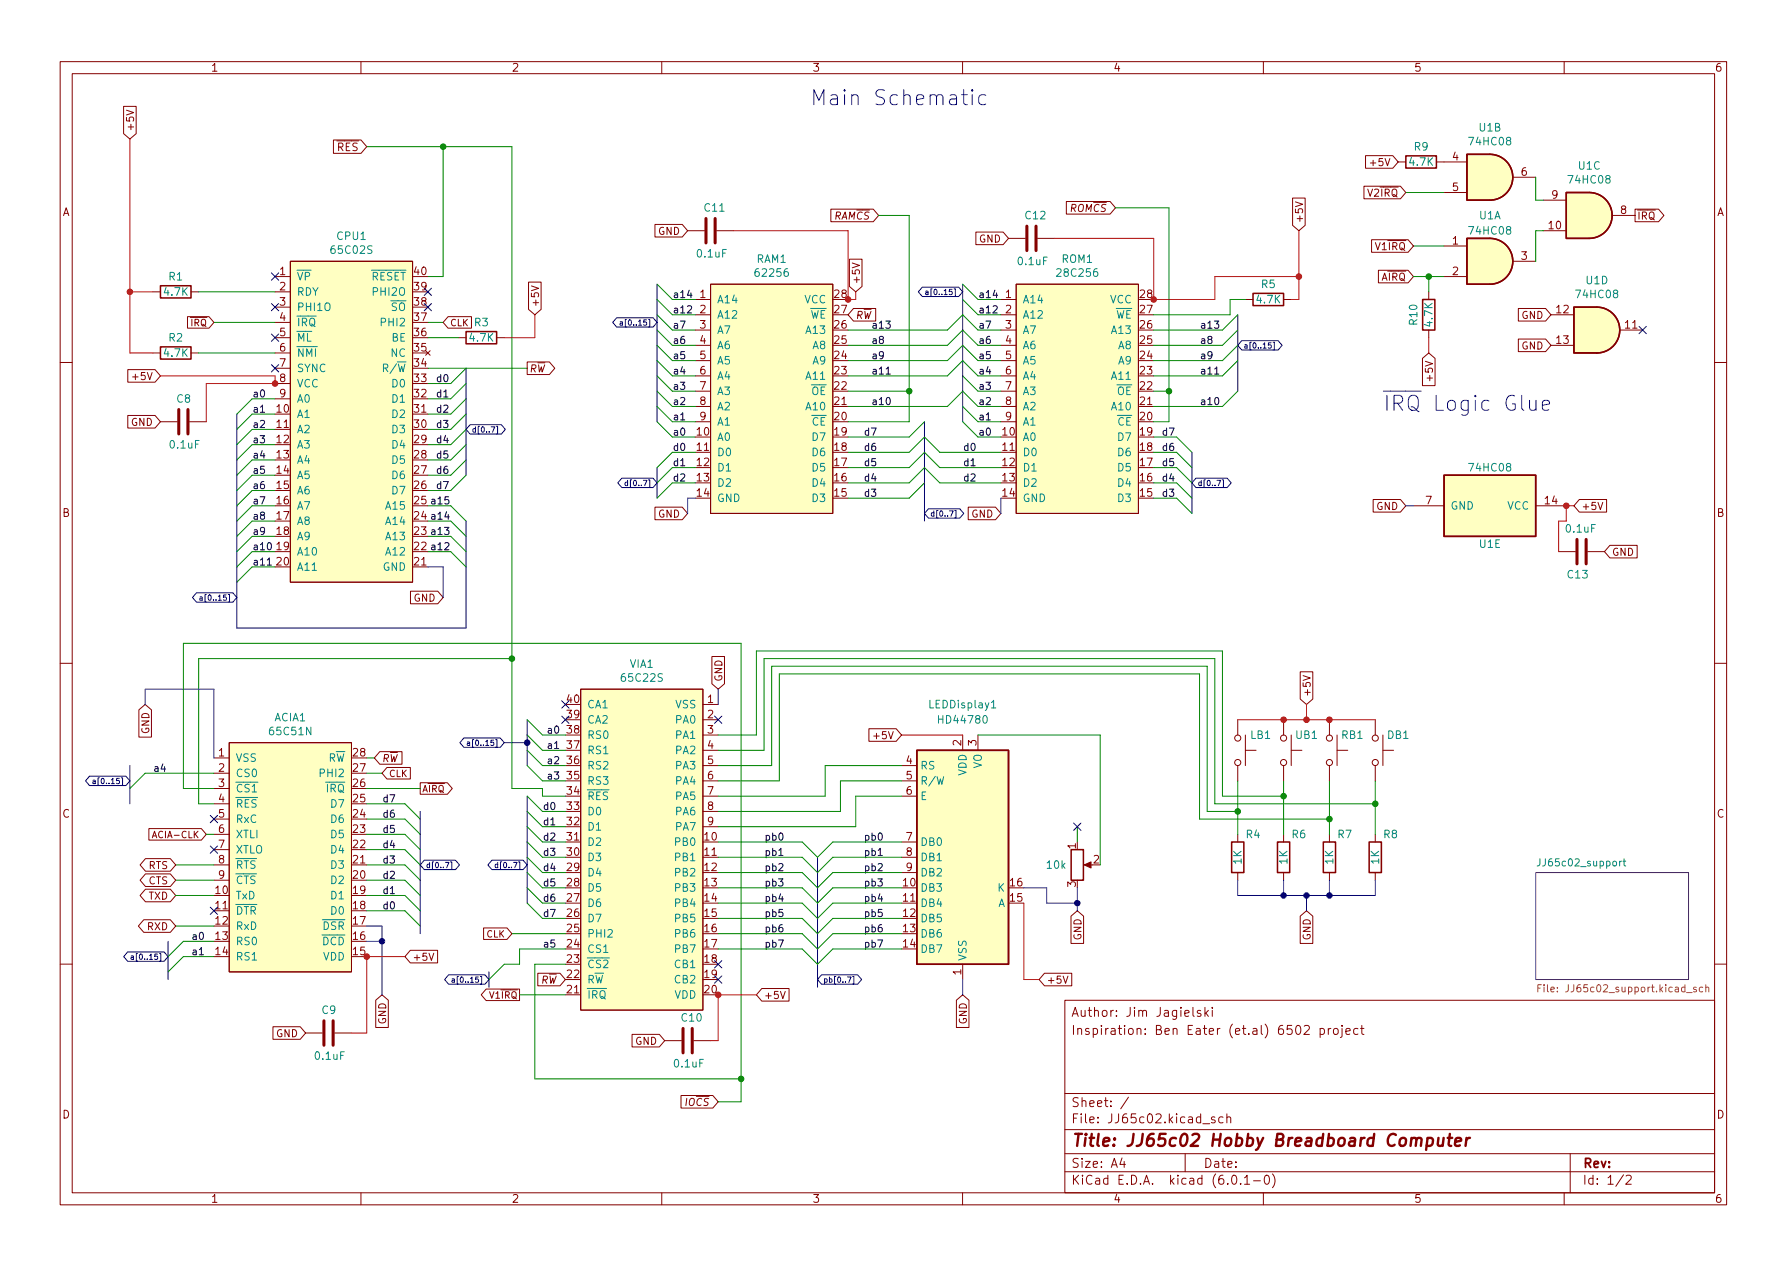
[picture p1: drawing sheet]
<svg xmlns="http://www.w3.org/2000/svg" width="297mm" height="210mm" viewBox="0 0 297 210" stroke-linecap="round" stroke-linejoin="round" font-family="sans-serif">
<g fill="none" stroke="#840000" stroke-width=".17">
<path d="M10 10.2h277v190.1h-277zM12 12.2h273v186.1h-273zM20.5 17.7h2.1v4.5l-1 .9-1.1-.9zM21 18.3l1.2 .4-1.2 .4M60 10.2v2M110 10.2v2M160 10.2v2M210 10.2v2M260 10.2v2M55.4 23.3h4.6l1 1.1-1 1.1h-4.6zM108.9 37.3h4.5l.9 1-.9 1.1h-4.5zM114.3 38.3h2.8"/>
<path d="M119.1 38.3h2.8M138.1 34.8h7.1l.8 1-.8 1.1h-7.1zM162.2 38.6h4.5l.9 1-.9 1.1h-4.5zM167.6 39.6h2.8M172.5 39.6h2.8M177.2 33.5h7.3l.9 1-.9 1.1h-7.3zM214.9 32.9h2v4.6l-1 .8-1-.8zM215.3 33.6l1.2 .4-1.2 .3M226.7 31h6.1l.9 1-.9 1h-6.1zM227 25.9h4.5l.9 1-.9 1.1h-4.5zM228 39.8h6.1l.8 1.1-.8 1h-6.1zM232.4 26.9h1.3"/>
<path d="M238.8 26.9h5M240 32h3.8M251.5 29.5h3.8M256.5 38.3h3.8M256.5 33.3h3.8M268 35.8h3.8M271.8 34.8h3.9l.9 1-.9 1.1h-3.9zM25.4 48.5h1.3M25.4 58.7h1.3M31.2 52.6h3.5l.9 1-.9 .9h-3.5zM31.7 48.5h1.3M31.7 58.7h1.3"/>
<path d="M45.7 46h2.6M45.7 56.1h2.6M45.7 48.5h2.6M45.7 51h2.6M45.7 53.6h2.6M45.7 58.7h2.6M48.3 43.4h20.3v53.4h-20.3zM70.7 58.3l.8 .7M71.5 58.3l-.8 .7M74.5 52.6h3.9v1.9h-3.9l-.8-.9zM76.2 56.1h1.3M82.5 56.1h1.3"/>
<path d="M87.9 46.9h2v4.5l-1 .9-1-.9zM88.3 47.5l1.2 .4-1.2 .4M115.6 49.8h2.5M115.6 52.3h2.5M115.6 54.9h2.5M115.6 57.4h2.5M115.6 59.9h2.5M118.1 47.2h20.3v38.1h-20.3zM141.2 43.1h2.1v4.5l-1.1 .9-1-.9zM141.7 43.7l1.2 .4-1.2 .4M141.9 51.3h3.7v2.1h-3.7l-.9-1.1zM166.4 49.8h2.5"/>
<path d="M166.4 52.3h2.5M166.4 54.9h2.5M166.4 57.4h2.5M166.4 59.9h2.5M168.9 47.2h20.3v38.1h-20.3zM207 49.8h1.3M213.4 49.8h1.2M229.1 44.9h5l.8 1.1-.8 1h-5zM236.4 59.6l1.1-.9 1 .9v4.5h-2.1zM237.5 48.5v1.3M237.5 54.9v1.2M240 40.9h3.8"/>
<path d="M240 46h3.8M251.5 43.4h3.8M252.4 56.4h4.5l.9 1-.9 1h-4.5zM252.4 51.3h4.5l.9 1-.9 1.1h-4.5zM257.8 52.3h3.8M257.8 57.4h3.8M269.2 54.9h3.8M10 60.2h2M21.2 61.4h4.6l.9 1.1-.9 1h-4.6zM21.2 69.1h4.6l.9 1-.9 1h-4.6zM26.7 70.1h2.8M31.5 70.1h2.8"/>
<path d="M45.7 71.4h2.6M45.7 61.2h2.6M45.7 63.7h2.6M45.7 66.3h2.6M68.6 68.8h2.5M87.6 60.2h3.7l.9 1-.9 1.1h-3.7zM115.6 75.2h2.5M115.6 67.6h2.5M115.6 62.5h2.5M115.6 65h2.5M115.6 70.1h2.5M138.4 67.6h2.6"/>
<path d="M166.4 75.2h2.5M166.4 67.6h2.5M166.4 62.5h2.5M166.4 65h2.5M166.4 70.1h2.5M189.2 67.6h2.6M285 60.2h2M68.2 98.3h4.6l.9 1-.9 1.1h-4.6zM68.6 94.2h2.5M108.9 84.3h4.5l.9 1-.9 1.1h-4.5zM160.9 84.3h4.6l.9 1-.9 1.1h-4.6zM228.3 83h4.5l.9 1.1-.9 1h-4.5z"/>
<path d="M234.9 84.1h5.1M255.3 84.1h5M259.1 91.7h2.8M262.5 83h4.6v2.1h-4.6l-.9-1zM263.9 91.7h2.8M265.6 83.5l.4 1.2 .4-1.2M267.6 90.6h4.5v2.1h-4.5l-.9-1zM10 110.2h2M23.1 118l1-.9 1.1 .9v4.5h-2.1zM96.5 114.5h20.3v53.4h-20.3zM116.8 117.1h2.6M116.8 119.6h2.6"/>
<path d="M118.3 109.1h2.1v4.6l-1 .8-1.1-.8zM205.7 119.6v2.6M213.4 119.6v2.6M216.1 111.7h2.1v4.5l-1 .9-1.1-.9zM216.6 112.3l1.2 .4-1.2 .4M221 119.6v2.6M228.6 119.6v2.6M285 110.2h2M24.7 137.7h8.8l.8 1-.8 .9h-8.8zM25.3 139.3l.4-1.1 .3 1.1M35.6 126h2.5M35.6 128.5h2.5"/>
<path d="M35.6 131.1h2.5M35.6 133.6h2.5M35.6 136.1h2.5M35.6 138.7h2.5M38.1 123.4h20.3v38.1h-20.3zM63.1 124.9h3.7v2.1h-3.7l-.9-1zM64.3 127.6h3.9v1.9h-3.9l-.8-1zM69.8 130.1h4.6l.8 1-.8 .9h-4.6zM94 139.9h2.5M116.8 124.7h2.6M116.8 122.2h2.6M116.8 127.2h2.6"/>
<path d="M116.8 129.8h2.6M116.8 132.3h2.6M116.8 134.9h2.6M116.8 137.4h2.6M144.4 121.1h4.6l.9 1.1-.9 1h-4.6zM149.9 139.9h2.5M149.9 127.2h2.5M149.9 129.8h2.5M149.9 132.3h2.5M160 122.2v2.5M162.6 122.2v2.5M205.7 127.2v2.6"/>
<path d="M205.7 138.7v1.2M207 124.7h1.8M207 122.2v5M213.4 127.2v2.6M213.4 138.7v1.2M214.6 124.7h1.8M214.6 122.2v5M221 127.2v2.6M221 138.7v1.2M222.2 124.7h1.8M222.2 122.2v5M228.6 127.2v2.6"/>
<path d="M228.6 138.7v1.2M229.9 124.7h1.7M229.9 122.2v5M23.9 152.9h4.4l.9 1-.9 1.1h-4.4l-.9-1.1zM24.2 145.3h4.1l.9 1-.9 1h-4.1l-.9-1zM24.2 147.8h4.1l.9 1-.9 1.1h-4.1l-.9-1.1zM24.2 142.7h4.1l.9 1.1-.9 1h-4.1l-.9-1zM35.6 143.8h2.5M35.6 151.4h2.5M35.6 141.2h2.5M35.6 146.3h2.5M58.4 143.8h2.6"/>
<path d="M68.2 158h4.5v2h-4.5l-.9-1zM71.3 158.4l.4 1.2 .4-1.2M80.4 154.2h3.9l.8 1-.8 .9h-3.9zM116.8 142.5h2.6M149.9 142.5h2.5M149.9 150.1h2.5M149.9 145h2.5M178 152.3l1.1-.9 1 .9v4.5h-2.1zM180.6 143.8h1M205.7 145v1.3M213.4 145v1.3M216.1 152.3l1.1-.9 1 .9v4.5h-2.1z"/>
<path d="M221 145v1.3M228.6 145v1.3M10 160.2h2M45.4 170.7h4.5l.9 1-.9 1h-4.5zM50.8 171.7h2.8M55.6 171.7h2.8M62.5 166.2l1-.9 1 .9v4.6h-2zM80.8 164.4h5.6v1.9h-5.6l-.8-1zM89.4 161.8h3.7l.9 1-.9 1.1h-3.7zM94 165.3h2.5M105.1 171.9h4.5l.9 1.1-.9 1h-4.5zM110.5 173h2.8"/>
<path d="M115.3 173h2.8M126.6 164.3h4.6v2.1h-4.6l-.9-1.1zM129.7 164.8l.4 1.2 .4-1.2M159 166.2l1-.9 1.1 .9v4.6h-2.1zM160 160.3v2.5M173.6 161.8h4.5v2.1h-4.5l-.9-1.1zM176.7 162.2l.4 1.2 .4-1.2M177 166.3h108v32h-108zM198.3 167.4v1.3l.2 .2M199.6 168l-.4-.1-.2 .2 .1 .3 .5 .1v.4h-.6M200.3 167.4v1.5M200.4 168.4l.5 .5"/>
<path d="M200.9 167.9l-.6 .6M201.5 167.4v.2M201.5 167.9v1M216.8 170.6l.2-.2h.4l.2 .2v.3v.2l-.9 .8h.9M219.4 171l.5-.1 .2 .3v.4l-.1 .3h-.6M219.4 170.9v1.5M220.8 170.9v1M221.2 170.9l-.3 .1-.1 .2M221.8 171l.3-.1 .3 .3v.4l-.3 .3h-.3l-.2-.3v-.4zM223.1 170.9v1.3l-.3 .2M223.1 170.4v.2M223.7 171.4l.7-.1v-.3l-.5-.1-.2 .2 .1 .8h.6"/>
<path d="M225.7 171l-.4-.1-.3 .3v.4l.1 .3h.6M226.1 170.9h.6M226.4 170.4v1.3v.2h.3M285 160.2h2M60 198.3v2M110 198.3v2M113.2 182.1h5.3l.9 1-.9 1.1h-5.3zM160 198.3v2M177 194.8h108M177 191.8h108M177 187.8h108M177 181.8h108"/>
<path d="M186.5 192.5l-.4 1h1M186.9 193v1M187.6 182.4l-1.3 1.9M197 191.8v3M199.9 186.8h1.2M201.9 185.7l-.3-.1-.2 .2v.3l.5 .1v.4h-.5M203.3 185.7l-.4-.1-.3 .3v.4l.1 .3h.6M203.9 185.8l.2-.2 .4 .1 .1 .9M203.9 185.1v1.5M204.9 195.4l.2-.1a.81 .81 0 0 1 .3 1.4l-.2 .1a.81 .81 0 0 1-.3-1.3zM206.2 196.7v.1M206.9 195.8l.4-.5v1.5"/>
<path d="M206.9 196.8h.8M208.4 196.3h1.1M210 198.3v2M210.4 195.4l.1-.1a.81 .81 0 0 1 .4 1.4l-.3 .1a.81 .81 0 0 1-.3-1.3zM211.5 195.1a1.72 1.72 0 0 1 0 2.3M260 198.3v2M261 191.8v6.5M269.9 195.3l-1.3 1.9M270.3 195.5l.2-.2h.4l.2 .2 .1 .3-.1 .2-.9 .8h1"/>
<circle cx="205.7" cy="122.7" r=".51"/>
<circle cx="205.7" cy="126.7" r=".51"/>
<circle cx="213.4" cy="126.7" r=".51"/>
<circle cx="213.4" cy="122.7" r=".51"/>
<circle cx="221" cy="126.7" r=".51"/>
<circle cx="221" cy="122.7" r=".51"/>
<circle cx="228.6" cy="126.7" r=".51"/>
<circle cx="228.6" cy="122.7" r=".51"/>
</g>
<path d="M237.3 189.2l.2-.1 .5 .1 .2 .3-.1 .6a.66 .66 0 0 1-1 .3M237.3 189.1l-.3 2M239.1 189.1l-.1 1.3a.57 .57 0 0 0 .8-.1M240 189.1l-.2 1.4M240.6 189.1h.8M241 188.5l-.2 1.7 .1 .2 .3 .1M241.9 189.8l1-.2-.1-.4-.5-.1-.4 .3v1l.2 .1 .6-.1M243.8 189.1l-.2 1.4M244.3 189.1a.59 .59 0 0 0-.6 .4" fill="none" stroke="#840000" stroke-width=".4"/>
<path d="M255.3 145h25.4v17.8h-25.4z" fill="#fff" stroke="#fff" stroke-width=".17"/>
<path d="M255.3 145h25.4v17.8h-25.4z" fill="none" stroke="#840084" stroke-width=".17"/>
<path d="M50.4 58v1.2l-.7-1.2v1.2M51 59.2v-1.2l.4 .9 .4-.9v1.2M52.4 58v1.2M164.8 116.8l.4-.4v1.3M164.8 117.7h.7M53.8 155.8a.64 .64 0 0 1 .8 .6 .64 .64 0 0 1-.8 .6zM55.8 155.9a.51 .51 0 0 0-.6 0 .51 .51 0 0 0-.2 .6 .48 .48 0 0 0 .3 .5 .48 .48 0 0 0 .5-.1M56.4 155.8a.64 .64 0 0 1 .7 .6 .64 .64 0 0 1-.7 .6zM269.6 143.1l-.4 .3M269.8 143.1h.4M270 142.7v1.1l.2 .1" fill="none" stroke="#008484" stroke-width=".17"/>
<path d="M255.6 164.2h.4M256.2 163.7h-.6v1.2M282 164.1h-.3l-.2 .1 .1 .2 .4 .1v.3h-.5M283 164.1h-.3l-.2 .2 .1 .5h.4M283.5 164.2l.2-.1h.3l.1 .8M283.5 163.7v1.2" fill="none" stroke="#848400" stroke-width=".17"/>
<g fill="none" stroke="#840000" stroke-width=".25">
<path d="M233.7 25.9h5.1v2h-5.1zM247.6 39.6h-3.8v7.6h3.8M247.6 25.6h-3.8v7.7h3.8M247.7 39.6a3.8 3.8 0 0 1 3.8 3.8 3.8 3.8 0 0 1-3.8 3.8M247.7 25.6a3.8 3.8 0 0 1 3.8 3.9 3.8 3.8 0 0 1-3.8 3.8M260.3 32h3.9a3.8 3.8 0 0 1 3.8 3.8 3.8 3.8 0 0 1-3.8 3.8h-3.9zM26.7 57.7h5v2h-5zM26.7 47.5h5v2h-5zM77.5 55.1h5v2h-5zM208.3 48.8h5.1v2h-5.1zM236.5 49.8h2v5.1h-2zM265.4 51h-3.8v7.7h3.8"/>
<path d="M265.4 51a3.8 3.8 0 0 1 3.8 3.9 3.8 3.8 0 0 1-3.8 3.8M240 79h15.3v10.1h-15.3zM152.4 124.7h15.2v35.6h-15.2zM204.7 139.9h2.1v5.1h-2.1zM212.3 139.9h2.1v5.1h-2.1zM220 139.9h2v5.1h-2zM227.6 139.9h2v5.1h-2zM178.1 141.2h2v5.1h-2z"/>
</g>
<g fill="#ffffc2" stroke="#ffffc2" stroke-width=".17">
<path d="M247.7 39.6a3.8 3.8 0 0 1 3.8 3.8 3.8 3.8 0 0 1-3.8 3.8z"/>
<path d="M243.8 39.6h3.8v7.6h-3.8z"/>
<path d="M168.9 47.2h20.3v38.1h-20.3z"/>
<path d="M264.2 32a3.8 3.8 0 0 1 3.8 3.8 3.8 3.8 0 0 1-3.8 3.8z"/>
<path d="M260.3 32h3.9v7.6h-3.9z"/>
<path d="M265.4 51a3.8 3.8 0 0 1 3.8 3.9 3.8 3.8 0 0 1-3.8 3.8z"/>
<path d="M261.6 51h3.8v7.7h-3.8z"/>
<path d="M48.3 43.4h20.3v53.4h-20.3z"/>
<path d="M118.1 47.2h20.3v38.1h-20.3z"/>
<path d="M240 79h15.3v10.1h-15.3z"/>
<path d="M247.7 25.6a3.8 3.8 0 0 1 3.8 3.9 3.8 3.8 0 0 1-3.8 3.8z"/>
<path d="M243.8 25.6h3.8v7.7h-3.8z"/>
<path d="M96.5 114.5h20.3v53.4h-20.3z"/>
<path d="M38.1 123.4h20.3v38.1h-20.3z"/>
<path d="M152.4 124.7h15.2v35.6h-15.2z"/>
</g>
<path d="M117.3 36.3v4.1M118.9 36.3v4.1M170.7 37.6v4.1M172.2 37.6v4.1M29.7 68.1v4M31.2 68.1v4M262.1 89.7v4M263.7 89.7v4M53.8 169.7v4M55.4 169.7v4M113.5 170.9v4.1M115.1 170.9v4.1" fill="none" stroke="#840000" stroke-width=".51"/>
<path d="M180.2 143.8l1.2-.5v1z" fill="#840000" stroke="#840000" stroke-width=".17"/>
<g fill="none" stroke="#000084" stroke-width=".17">
<path d="M45.1 55.5l1.2 1.2M45.1 50.4l1.2 1.3M45.1 45.4l1.2 1.2M46.3 55.5l-1.2 1.2M46.3 50.4l-1.2 1.3M46.3 45.4l-1.2 1.2M70.5 50.4l1.2 1.3M70.5 47.9l1.2 1.2M71.7 50.4l-1.2 1.3M71.7 47.9l-1.2 1.2M102.5 52.8h6.1l.6 .8-.6 .8h-6.1l-.7-.8zM103.1 53.5h.3l.1 .6"/>
<path d="M103.5 53.7l-.5 .1 .2 .3 .3-.1M109.2 47.2v22.9M153.3 47.7h6.1l.6 .8-.6 .8h-6.1l-.7-.8zM153.9 48.4h.3l.1 .6M154.3 48.6l-.5 .2 .2 .2 .3-.1M160 47.2v22.9M205.7 52.3v12.7M206.4 56.6h6.1l.6 .8-.6 .8h-6.1l-.7-.8zM211.3 57h-.4l-.1 .4h.4l.1 .4-.1 .1-.4-.1M211.6 56.9h.2v1.3h-.2M272.4 54.2l1.3 1.3M273.7 54.2l-1.3 1.3"/>
<path d="M39.4 68.8v35.6h38.1v-17.8M45.1 60.6l1.2 1.2M46.3 60.6l-1.2 1.2M77.5 61.2v17.8M78.1 70.6h5.2l.7 .8-.7 .7h-5.2l-.6-.7zM81.7 70.9h.5l-.3 .9M82.5 70.9h.2v1.2h-.2M103.4 79.5h5.2l.6 .8-.6 .7h-5.2l-.7-.7zM109.2 77.7v5.1M153.7 70.1v16.5M198.1 75.2v10.1M198.8 79.5h5.2l.7 .8-.7 .7h-5.2l-.7-.7z"/>
<path d="M202.3 79.8h.6l-.4 .9M203.1 79.8h.3v1.2h-.3M32.7 98.5h6l.7 .8-.7 .8h-6l-.7-.8zM33.2 99.2h.4v.6M33.6 99.4l-.4 .2 .1 .2 .3-.1M104.3 80.2l-.2-.1-.2 .2 .1 .4h.3M154.3 84.6h5.2l.7 .7-.7 .8h-5.2l-.6-.8zM157.9 84.9h.5l-.3 .9M158.7 84.8h.2v1.3h-.2M87.6 119.6v7.6M93.4 119l1.2 1.2M93.4 116.5l1.2 1.2"/>
<path d="M94.6 119l-1.2 1.2M94.6 116.5l-1.2 1.2M118.8 119l1.2 1.2M120 119l-1.2 1.2M14.9 129h6l.7 .8-.7 .8h-6l-.7-.8zM15.5 129.7h.3v.6M15.8 129.9l-.4 .1 .1 .3 .3-.1M21.6 127.2v6.4M35 135.5l1.2 1.2M36.2 135.5l-1.2 1.2M69.8 134.9v20.3M77.1 122.7h6.1l.6 .7-.6 .8h-6.1l-.7-.8z"/>
<path d="M77.7 123.4h.3l.1 .5M78.1 123.5l-.5 .2 .2 .2h.3M83.8 123.4h3.8M87.6 132.3v17.8M178.5 136.8l1.2 1.2M179.7 136.8l-1.2 1.2M21.2 158.2h6.1l.6 .8-.6 .8h-6.1l-.6-.8zM21.8 158.9h.3l.1 .6M22.2 159.1l-.4 .2 .1 .2 .3-.1M27.9 156.5v6.3M35 140.6l1.2 1.2M35 150.8l1.2 1.2"/>
<path d="M36.2 140.6l-1.2 1.2M36.2 150.8l-1.2 1.2M70.5 143h5.2l.7 .8-.7 .7h-5.2l-.7-.7zM74 143.3h.6l-.4 .9M74.9 143.3h.2v1.2h-.2M81.8 143h5.2l.6 .8-.6 .7h-5.2l-.7-.7zM82.7 143.7l-.2-.1-.2 .2 .1 .4h.3M118.8 159.7l1.2 1.2M120 159.7l-1.2 1.2M135.9 142.5v21.6M74.6 162h6l.7 .8-.7 .8h-6l-.7-.8zM75.2 162.7h.3v.6"/>
<path d="M75.5 162.9l-.4 .2 .1 .2 .3-.1M81.3 161.5v2.6M118.8 162.2l1.2 1.2M120 162.2l-1.2 1.2M136.6 162h6l.6 .8-.6 .8h-6l-.7-.8zM140.9 162.4h.6l-.4 .9M141.7 162.3h.2v1.3h-.2"/>
</g>
<path d="M147.3 62.2h.7M201.9 62.2h.7M44.4 93.9h.7M129.5 142.2h.6M146 142.2h.7" fill="none" stroke="#000" stroke-width=".17"/>
<path d="M159.8 15.7h1M160.2 14.9v2.1l.1 .3 .5 .1M161.6 14.9l-.1 .1 .1 .1 .1-.1-.1-.1v.2M161.6 15.7v1.7M163.9 15.9l-.8-.2-.2 .2-.2 .3v.7l.2 .4 .2 .1 .8-.1" fill="none" stroke="#0000c2" stroke-width=".17"/>
<g fill="none" stroke="#008400" stroke-width=".17">
<path d="M61 24.4h24.1v106.7h5.1v1.2h3.8M73.7 24.4v21.6h-2.6M146 35.8h5.1v34.3h-10.1M185.4 34.5h8.9v35.6h-2.5M233.7 32h6.3M255.3 29.5v3.8h1.2M256.5 38.3h-1.2v5.1M33 58.7h12.7M33 48.5h12.7M35.6 53.6h10.1M71.1 53.6h2.6M71.1 56.1h5.1"/>
<path d="M109.2 54.9l2.6 2.5h3.8M109.2 52.3l2.6 2.6h3.8M109.2 57.4l2.6 2.5h3.8M109.2 49.8l2.6 2.5h3.8M109.2 59.9l2.6 2.6h3.8M109.2 47.2l2.6 2.6h3.8M141 57.4h16.5l2.5-2.5 2.6 2.5h3.8M141 54.9h16.5l2.5-2.6 2.6 2.6h3.8M141 59.9h16.5l2.5-2.5 2.6 2.5h3.8M160 49.8l2.6 2.5h3.8M160 47.2l2.6 2.6h3.8M205.7 54.9l-2.5 2.5h-11.4"/>
<path d="M205.7 52.3l-2.5 2.6h-11.4M205.7 57.4l-2.5 2.5h-11.4M205.7 59.9l-2.5 2.6h-11.4M207 49.8h-2.5v2.5h-12.7M234.9 46h5.1M234.9 40.9h5.1M237.5 46v2.5M45.7 79h-3.8l-2.5 2.5M45.7 73.9h-3.8l-2.5 2.5M45.7 76.4h-3.8l-2.5 2.6M45.7 68.8h-3.8l-2.5 2.6M45.7 71.4h-3.8l-2.5 2.5"/>
<path d="M45.7 66.3h-3.8l-2.5 2.5M71.1 61.2h16.5M77.5 76.4l-2.6 2.6h-3.8M77.5 71.4l-2.6 2.5h-3.8M77.5 73.9l-2.6 2.5h-3.8M77.5 66.3l-2.6 2.5h-3.8M77.5 68.8l-2.6 2.6h-3.8M77.5 61.2l-2.6 2.5h-3.8M77.5 79l-2.6 2.5h-3.8M77.5 63.7l-2.6 2.6h-3.8M109.2 65l2.6 2.6h3.8M109.2 62.5l2.6 2.5h3.8"/>
<path d="M109.2 67.6l2.6 2.5h3.8M109.2 70.1l2.6 2.5h3.8M115.6 75.2h-3.8l-2.6 2.5M115.6 77.7h-3.8l-2.6 2.6M141 62.5h16.5l2.5-2.6 2.6 2.6h3.8M141 67.6h16.5l2.5-2.6 2.6 2.6h3.8M141 75.2h10.1l2.6-2.6 2.5 2.6h10.2M141 77.7h10.1l2.6-2.5 2.5 2.5h10.2M141 65h10.1M153.7 70.1l-2.6 2.5h-10.1M160 62.5l2.6 2.5h3.8M160 67.6l2.6 2.5h3.8"/>
<path d="M160 70.1l2.6 2.5h3.8M191.8 75.2h3.8l2.5 2.5M191.8 77.7h3.8l2.5 2.6M191.8 65h2.5M191.8 72.6h3.8l2.5 2.6M205.7 65l-2.5 2.6h-11.4M45.7 86.6h-3.8l-2.5 2.5M45.7 81.5h-3.8l-2.5 2.6M45.7 84.1h-3.8l-2.5 2.5M45.7 91.7h-3.8l-2.5 2.5M45.7 89.1h-3.8l-2.5 2.6M45.7 94.2h-3.8l-2.5 2.6"/>
<path d="M71.1 86.6h3.8l2.6 2.5M71.1 84.1h3.8l2.6 2.5M71.1 91.7h3.8l2.6 2.5M71.1 89.1h3.8l2.6 2.6M115.6 80.3h-3.8l-2.6 2.5M141 80.3h10.1l2.6-2.6 2.5 2.6h10.2M153.7 80.3l-2.6 2.5h-10.1M191.8 82.8h3.8l2.5 2.5M191.8 80.3h3.8l2.5 2.5M85.1 109.5h-52.1v24.1h2.6M87.6 119.6l2.6 2.6h3.8M34.3 138.7h1.3"/>
<path d="M35.6 131.1h-5.1v-24.2h92.7v76.2h-3.8M35.6 128.5h-11.5l-2.5 2.6M61 133.6h6.3l2.5 2.5M61 131.1h8.8M61 136.1h6.3l2.5 2.6M61 126h1.2M61 128.5h2.5M61 138.7h6.3l2.5 2.5M87.6 139.9l2.6 2.6h3.8M87.6 134.9l2.6 2.5h3.8M87.6 137.4l2.6 2.5h3.8M87.6 132.3l2.6 2.6h3.8"/>
<path d="M87.6 127.2l2.6 2.6h3.8M87.6 124.7l2.6 2.5h3.8M87.6 122.2l2.6 2.5h3.8M119.4 139.9h13.9l2.6 2.6 2.5-2.6h11.5M119.4 124.7h7.6v-15.2h74.9v24.1h26.7M119.4 122.2h6.3v-14h77.5v24.1h10.2M119.4 127.2h8.9v-16.5h72.4v24.2h5M119.4 129.8h10.1v-17.8h69.9v24.1h21.6M149.9 132.3h-7.7v5.1h-22.8M149.9 127.2h-12.7v5.1h-17.8M149.9 129.8h-10.2v5.1h-20.3M162.6 122.2h20.3v21.6"/>
<path d="M179.1 137.4v2.5M205.7 129.8v8.9M213.4 129.8v8.9M221 129.8v8.9M228.6 129.8v8.9M29.2 148.8h6.4M29.2 146.3h6.4M29.2 143.8h6.4M29.2 153.9h6.4M35.6 156.5h-5.1l-2.6 2.5M35.6 159h-5.1l-2.6 2.5M61 148.8h6.3l2.5 2.6"/>
<path d="M61 151.4h6.3l2.5 2.5M61 141.2h6.3l2.5 2.6M61 146.3h6.3l2.5 2.5M61 143.8h6.3l2.5 2.5M85.1 155.2h8.9M87.6 147.6l2.6 2.5h3.8M87.6 142.5l2.6 2.5h3.8M87.6 150.1l2.6 2.5h3.8M87.6 145l2.6 2.6h3.8M94 157.7h-7.6v2.6h-2.6l-2.5 2.5M119.4 142.5h13.9l2.6 2.5 2.5-2.5h11.5M119.4 150.1h13.9l2.6 2.5 2.5-2.5h11.5"/>
<path d="M119.4 157.7h13.9l2.6 2.6 2.5-2.6h11.5M119.4 155.2h13.9l2.6 2.5 2.5-2.5h11.5M119.4 145h13.9l2.6 2.6 2.5-2.6h11.5M119.4 152.6h13.9l2.6 2.6 2.5-2.6h11.5M119.4 147.6h13.9l2.6 2.5 2.5-2.5h11.5M86.4 165.3h7.6M94 160.3h-5.1v19h34.3"/>
</g>
<g fill="none" stroke="#00f" stroke-width=".17">
<path d="M71.1 94.2h2.6v5.1M115.6 82.8h-1.3v2.5M166.4 82.8v2.5M233.7 84.1h1.2M24.1 117.1v-2.6h11.5v11.5M119.4 114.5v2.6M61 153.9h2.5v11.4M61 156.5h2.5M170.2 147.6h3.8v2.5h5.1M179.1 147.6v3.8M205.7 146.3v2.5h22.9v-2.5M213.4 146.3v2.5"/>
<path d="M217.2 148.8v2.6M221 146.3v2.5M160 162.8v2.5"/>
</g>
<g fill="none" stroke="#f00" stroke-width=".17">
<path d="M21.6 23.1v35.6h3.8M121.9 38.3h19.1v11.5h1.2v-1.3M175.3 39.6h16.5v10.2h10.1v-3.8h14M215.9 38.3v11.5h-1.3M21.6 48.5h3.8M88.9 52.3v3.8h-5.1M237.5 56.1v2.6M26.7 62.5h19v1.2h-11.4v6.4M261.6 84.1h-1.3v2.5h-1.2v5.1M205.7 119.6h22.9M217.2 117.1v2.5M149.9 122.2h10.1"/>
<path d="M67.3 159h-6.3v12.7h-2.6M170.2 150.1v12.7h2.5M125.7 165.3h-6.3v7.7h-1.3"/>
</g>
<g fill="#008400" stroke="#008400" stroke-width=".17">
<circle cx="194.3" cy="65" r=".46"/>
<circle cx="237.5" cy="46" r=".46"/>
<circle cx="151.1" cy="65" r=".46"/>
<circle cx="123.2" cy="179.3" r=".46"/>
<circle cx="85.1" cy="109.5" r=".46"/>
<circle cx="73.7" cy="24.4" r=".46"/>
<circle cx="221" cy="136.1" r=".46"/>
<circle cx="228.6" cy="133.6" r=".46"/>
<circle cx="205.7" cy="134.9" r=".46"/>
<circle cx="213.4" cy="132.3" r=".46"/>
</g>
<g fill="#f00" stroke="#f00" stroke-width=".17">
<circle cx="191.8" cy="49.8" r=".46"/>
<circle cx="215.9" cy="46" r=".46"/>
<circle cx="141" cy="49.8" r=".46"/>
<circle cx="61" cy="159" r=".46"/>
<circle cx="119.4" cy="165.3" r=".46"/>
<circle cx="21.6" cy="48.5" r=".46"/>
<circle cx="45.7" cy="63.7" r=".46"/>
<circle cx="217.2" cy="119.6" r=".46"/>
<circle cx="221" cy="119.6" r=".46"/>
<circle cx="213.4" cy="119.6" r=".46"/>
<circle cx="260.3" cy="84.1" r=".46"/>
</g>
<circle cx="87.6" cy="123.4" r=".46" fill="#000084" stroke="#000084" stroke-width=".17"/>
<g fill="#00f" stroke="#00f" stroke-width=".17">
<circle cx="63.5" cy="156.5" r=".46"/>
<circle cx="179.1" cy="150.1" r=".46"/>
<circle cx="217.2" cy="148.8" r=".46"/>
<circle cx="221" cy="148.8" r=".46"/>
<circle cx="213.4" cy="148.8" r=".46"/>
</g>
<g font-size="3.5" fill="#0000c2">
<text x="134.6" y="17.5">Main Schematic</text>
<text x="229.9" y="68.3">~{IRQ} Logic Glue</text>
</g>
<text font-size="2.8" fill="#840000" x="178" y="190.6">Title: JJ65c02 Hobby Breadboard Computer</text>
<g font-size="2.1" fill="#840000">
<text x="178" y="172">Inspiration: Ben Eater (et.al) 6502 project</text>
<text x="178" y="169">Author: Jim Jagielski</text>
<text x="178" y="184">Sheet: /</text>
<text x="178" y="186.7">File: JJ65c02.kicad_sch</text>
<text x="178" y="196.9">KiCad E.D.A. kicad (6.0.1-0)</text>
<text x="178" y="194.1">Size: A4</text>
<text x="200" y="194.1">Date:</text>
<text x="263" y="194.1">Rev:</text>
<text x="263" y="196.9">Id: 1/2</text>
</g>
<g font-size="1.8" fill="#840000">
<text x="35" y="11.9">1</text>
<text x="85" y="11.9">2</text>
<text x="135" y="11.9">3</text>
<text x="185" y="11.9">4</text>
<text x="235" y="11.9">5</text>
<text x="285" y="11.9">6</text>
<text x="54.7" y="25.1">~{RES}</text>
<text x="241.4" y="26.7">4</text>
<text x="252.9" y="29.2">6</text>
<text x="10.3" y="35.9">A</text>
<text x="241.4" y="31.7">5</text>
<text x="258" y="33">9</text>
<text x="269.4" y="35.6">8</text>
<text x="285.3" y="35.9">A</text>
<text x="241.4" y="40.6">1</text>
<text x="257.5" y="38.1">10</text>
<text x="46.5" y="45.7">1</text>
<text x="68.9" y="45.7">40</text>
<text x="241.4" y="45.7">2</text>
<text x="252.9" y="43.2">3</text>
<text x="46.5" y="48.3">2</text>
<text x="46.5" y="50.8">3</text>
<text x="46.5" y="53.3">4</text>
<text x="68.9" y="53.3">37</text>
<text x="68.9" y="50.8">38</text>
<text x="68.9" y="48.3">39</text>
<text x="116.3" y="49.5">1</text>
<text x="116.3" y="52.1">2</text>
<text x="138.7" y="52.1">27</text>
<text x="138.7" y="49.5">28</text>
<text x="167.1" y="49.5">1</text>
<text x="167.1" y="52.1">2</text>
<text x="189.5" y="52.1">27</text>
<text x="189.5" y="49.5">28</text>
<text x="258.7" y="52.1">12</text>
<text x="46.5" y="55.9">5</text>
<text x="46.5" y="58.4">6</text>
<text x="68.9" y="58.4">35</text>
<text x="68.9" y="55.9">36</text>
<text x="116.3" y="54.6">3</text>
<text x="116.3" y="57.1">4</text>
<text x="116.3" y="59.7">5</text>
<text x="138.7" y="59.7">24</text>
<text x="138.7" y="57.1">25</text>
<text x="138.7" y="54.6">26</text>
<text x="167.1" y="54.6">3</text>
<text x="167.1" y="57.1">4</text>
<text x="167.1" y="59.7">5</text>
<text x="189.5" y="59.7">24</text>
<text x="189.5" y="57.1">25</text>
<text x="189.5" y="54.6">26</text>
<text x="258.7" y="57.1">13</text>
<text x="270.2" y="54.6">11</text>
<text x="46.5" y="61">7</text>
<text x="46.5" y="63.5">8</text>
<text x="68.9" y="63.5">33</text>
<text x="68.9" y="61">34</text>
<text x="116.3" y="62.2">6</text>
<text x="116.3" y="64.8">7</text>
<text x="138.7" y="64.8">22</text>
<text x="138.7" y="62.2">23</text>
<text x="167.1" y="62.2">6</text>
<text x="167.1" y="64.8">7</text>
<text x="189.5" y="64.8">22</text>
<text x="189.5" y="62.2">23</text>
<text x="46" y="68.6">10</text>
<text x="46" y="71.1">11</text>
<text x="46.5" y="66">9</text>
<text x="68.9" y="71.1">30</text>
<text x="68.9" y="68.6">31</text>
<text x="68.9" y="66">32</text>
<text x="116.3" y="67.3">8</text>
<text x="116.3" y="69.8">9</text>
<text x="138.7" y="69.8">20</text>
<text x="138.7" y="67.3">21</text>
<text x="167.1" y="67.3">8</text>
<text x="167.1" y="69.8">9</text>
<text x="189.5" y="69.8">20</text>
<text x="189.5" y="67.3">21</text>
<text x="46" y="73.7">12</text>
<text x="46" y="76.2">13</text>
<text x="68.9" y="76.2">28</text>
<text x="68.9" y="73.7">29</text>
<text x="115.9" y="72.4">10</text>
<text x="115.9" y="74.9">11</text>
<text x="115.9" y="77.5">12</text>
<text x="138.7" y="77.5">17</text>
<text x="138.7" y="74.9">18</text>
<text x="138.7" y="72.4">19</text>
<text x="166.7" y="72.4">10</text>
<text x="166.7" y="74.9">11</text>
<text x="166.7" y="77.5">12</text>
<text x="189.5" y="77.5">17</text>
<text x="189.5" y="74.9">18</text>
<text x="189.5" y="72.4">19</text>
<text x="46" y="78.7">14</text>
<text x="46" y="81.3">15</text>
<text x="46" y="83.8">16</text>
<text x="68.9" y="83.8">25</text>
<text x="68.9" y="81.3">26</text>
<text x="68.9" y="78.7">27</text>
<text x="115.9" y="80">13</text>
<text x="115.9" y="82.5">14</text>
<text x="138.7" y="82.5">15</text>
<text x="138.7" y="80">16</text>
<text x="166.7" y="80">13</text>
<text x="166.7" y="82.5">14</text>
<text x="189.5" y="82.5">15</text>
<text x="189.5" y="80">16</text>
<text x="237" y="83.8">7</text>
<text x="256.8" y="83.8">14</text>
<text x="10.3" y="85.9">B</text>
<text x="46" y="86.4">17</text>
<text x="46" y="88.9">18</text>
<text x="68.9" y="88.9">23</text>
<text x="68.9" y="86.4">24</text>
<text x="285.3" y="85.9">B</text>
<text x="46" y="91.4">19</text>
<text x="46" y="94">20</text>
<text x="68.9" y="94">21</text>
<text x="68.9" y="91.4">22</text>
<text x="94.3" y="119.4">39</text>
<text x="94.3" y="116.8">40</text>
<text x="117.6" y="116.8">1</text>
<text x="117.6" y="119.4">2</text>
<text x="36.3" y="125.7">1</text>
<text x="58.7" y="125.7">28</text>
<text x="94.3" y="124.5">37</text>
<text x="94.3" y="121.9">38</text>
<text x="117.6" y="121.9">3</text>
<text x="117.6" y="124.5">4</text>
<text x="159.8" y="123.9" transform="rotate(-90 159.8 123.9)">2</text>
<text x="162.3" y="123.9" transform="rotate(-90 162.3 123.9)">3</text>
<text x="36.3" y="128.3">2</text>
<text x="36.3" y="130.8">3</text>
<text x="58.7" y="130.8">26</text>
<text x="58.7" y="128.3">27</text>
<text x="94.3" y="129.5">35</text>
<text x="94.3" y="127">36</text>
<text x="117.6" y="127">5</text>
<text x="117.6" y="129.5">6</text>
<text x="150.6" y="127">4</text>
<text x="150.6" y="129.5">5</text>
<text x="10.3" y="135.9">C</text>
<text x="36.3" y="133.3">4</text>
<text x="36.3" y="135.9">5</text>
<text x="58.7" y="135.9">24</text>
<text x="58.7" y="133.3">25</text>
<text x="94.3" y="137.2">32</text>
<text x="94.3" y="134.6">33</text>
<text x="94.3" y="132.1">34</text>
<text x="117.6" y="132.1">7</text>
<text x="117.6" y="134.6">8</text>
<text x="117.6" y="137.2">9</text>
<text x="150.6" y="132.1">6</text>
<text x="285.3" y="135.9">C</text>
<text x="36.3" y="138.4">6</text>
<text x="36.3" y="141">7</text>
<text x="36.3" y="143.5">8</text>
<text x="58.7" y="143.5">21</text>
<text x="58.7" y="141">22</text>
<text x="58.7" y="138.4">23</text>
<text x="94.3" y="142.2">30</text>
<text x="94.3" y="139.7">31</text>
<text x="117.1" y="139.7">10</text>
<text x="117.1" y="142.2">11</text>
<text x="150.6" y="139.7">7</text>
<text x="150.6" y="142.2">8</text>
<text x="178.8" y="141.1" transform="rotate(-90 178.8 141.1)">1</text>
<text x="181.8" y="143.5">2</text>
<text x="35.8" y="148.6">10</text>
<text x="36.3" y="146">9</text>
<text x="58.7" y="148.6">19</text>
<text x="58.7" y="146">20</text>
<text x="94.3" y="149.9">27</text>
<text x="94.3" y="147.3">28</text>
<text x="94.3" y="144.8">29</text>
<text x="117.1" y="144.8">12</text>
<text x="117.1" y="147.3">13</text>
<text x="117.1" y="149.9">14</text>
<text x="150.1" y="147.3">10</text>
<text x="150.1" y="149.9">11</text>
<text x="150.6" y="144.8">9</text>
<text x="167.9" y="149.9">15</text>
<text x="167.9" y="147.3">16</text>
<text x="178.8" y="147.4" transform="rotate(-90 178.8 147.4)">3</text>
<text x="35.8" y="151.1">11</text>
<text x="35.8" y="153.7">12</text>
<text x="58.7" y="153.7">17</text>
<text x="58.7" y="151.1">18</text>
<text x="94.3" y="154.9">25</text>
<text x="94.3" y="152.4">26</text>
<text x="117.1" y="152.4">15</text>
<text x="117.1" y="154.9">16</text>
<text x="150.1" y="152.4">12</text>
<text x="150.1" y="154.9">13</text>
<text x="35.8" y="156.2">13</text>
<text x="35.8" y="158.7">14</text>
<text x="58.7" y="158.7">15</text>
<text x="58.7" y="156.2">16</text>
<text x="94.3" y="160">23</text>
<text x="94.3" y="157.5">24</text>
<text x="117.1" y="157.5">17</text>
<text x="117.1" y="160">18</text>
<text x="150.1" y="157.5">14</text>
<text x="94.3" y="165.1">21</text>
<text x="94.3" y="162.6">22</text>
<text x="117.1" y="162.6">19</text>
<text x="117.1" y="165.1">20</text>
<text x="159.8" y="162" transform="rotate(-90 159.8 162)">1</text>
<text x="10.3" y="185.9">D</text>
<text x="285.3" y="185.9">D</text>
<text x="35" y="199.9">1</text>
<text x="85" y="199.9">2</text>
<text x="135" y="199.9">3</text>
<text x="185" y="199.9">4</text>
<text x="235" y="199.9">5</text>
<text x="285" y="199.9">6</text>
</g>
<g font-size="1.8" fill="#008484">
<text x="245.9" y="21.8">U1B</text>
<text x="234.4" y="27.6">4.7K</text>
<text x="235.1" y="25">R9</text>
<text x="244.4" y="24.1">74HC08</text>
<text x="262.4" y="28.2">U1C</text>
<text x="117.1" y="35.2">C11</text>
<text x="260.9" y="30.5">74HC08</text>
<text x="56.1" y="39.9">CPU1</text>
<text x="170.5" y="36.4">C12</text>
<text x="244.4" y="39">74HC08</text>
<text x="245.9" y="36.4">U1A</text>
<text x="28.1" y="46.6">R1</text>
<text x="49.3" y="46.6">~{VP}</text>
<text x="55.2" y="42.2">65C02S</text>
<text x="60.3" y="46.6">~{RESET}</text>
<text x="116" y="42.8">0.1uF</text>
<text x="125.8" y="43.7">RAM1</text>
<text x="125.8" y="46">62256</text>
<text x="169.3" y="44.1">0.1uF</text>
<text x="176" y="46">28C256</text>
<text x="176.5" y="43.7">ROM1</text>
<text x="209.7" y="47.9">R5</text>
<text x="263.7" y="47.2">U1D</text>
<text x="27.3" y="49.1">4.7K</text>
<text x="49.3" y="49.1">RDY</text>
<text x="49.3" y="51.7">PHI1O</text>
<text x="62.3" y="49.1">PHI2O</text>
<text x="63.6" y="51.7">~{SO}</text>
<text x="119.1" y="50.4">A14</text>
<text x="119.1" y="53">A12</text>
<text x="133.2" y="53">~{WE}</text>
<text x="133.7" y="50.4">VCC</text>
<text x="169.9" y="50.4">A14</text>
<text x="169.9" y="53">A12</text>
<text x="184" y="53">~{WE}</text>
<text x="184.5" y="50.4">VCC</text>
<text x="209" y="50.4">4.7K</text>
<text x="235.6" y="53.9" transform="rotate(-90 235.6 53.9)">R10</text>
<text x="262.2" y="49.5">74HC08</text>
<text x="27.3" y="59.3">4.7K</text>
<text x="28.1" y="56.8">R2</text>
<text x="49.3" y="54.2">~{IRQ}</text>
<text x="49.3" y="56.8">~{ML}</text>
<text x="63.6" y="54.2">PHI2</text>
<text x="65" y="59.3">NC</text>
<text x="65.1" y="56.8">BE</text>
<text x="78.1" y="56.8">4.7K</text>
<text x="78.9" y="54.2">R3</text>
<text x="119.1" y="55.5">A7</text>
<text x="119.1" y="58">A6</text>
<text x="134.2" y="55.5">A13</text>
<text x="135.2" y="58">A8</text>
<text x="169.9" y="55.5">A7</text>
<text x="169.9" y="58">A6</text>
<text x="185" y="55.5">A13</text>
<text x="186" y="58">A8</text>
<text x="238.1" y="54.2" transform="rotate(-90 238.1 54.2)">4.7K</text>
<text x="49.3" y="61.8">SYNC</text>
<text x="49.3" y="64.4">VCC</text>
<text x="62.7" y="61.8">R/~{W}</text>
<text x="65.3" y="64.4">D0</text>
<text x="119.1" y="60.6">A5</text>
<text x="119.1" y="63.1">A4</text>
<text x="119.1" y="65.7">A3</text>
<text x="133.5" y="65.7">~{OE}</text>
<text x="134.2" y="63.1">A11</text>
<text x="135.2" y="60.6">A9</text>
<text x="169.9" y="60.6">A5</text>
<text x="169.9" y="63.1">A4</text>
<text x="169.9" y="65.7">A3</text>
<text x="184.3" y="65.7">~{OE}</text>
<text x="185" y="63.1">A11</text>
<text x="186" y="60.6">A9</text>
<text x="29.4" y="66.9">C8</text>
<text x="49.3" y="69.5">A1</text>
<text x="49.3" y="66.9">A0</text>
<text x="65.3" y="69.5">D2</text>
<text x="65.3" y="66.9">D1</text>
<text x="119.1" y="68.2">A2</text>
<text x="119.1" y="70.7">A1</text>
<text x="133.6" y="70.7">~{CE}</text>
<text x="134.2" y="68.2">A10</text>
<text x="169.9" y="68.2">A2</text>
<text x="169.9" y="70.7">A1</text>
<text x="184.4" y="70.7">~{CE}</text>
<text x="185" y="68.2">A10</text>
<text x="28.3" y="74.5">0.1uF</text>
<text x="49.3" y="72">A2</text>
<text x="49.3" y="74.5">A3</text>
<text x="49.3" y="77.1">A4</text>
<text x="65.3" y="77.1">D5</text>
<text x="65.3" y="74.5">D4</text>
<text x="65.3" y="72">D3</text>
<text x="119.1" y="73.3">A0</text>
<text x="119.1" y="75.8">D0</text>
<text x="135.2" y="75.8">D6</text>
<text x="135.2" y="73.3">D7</text>
<text x="169.9" y="73.3">A0</text>
<text x="169.9" y="75.8">D0</text>
<text x="186" y="75.8">D6</text>
<text x="186" y="73.3">D7</text>
<text x="49.3" y="79.6">A5</text>
<text x="49.3" y="82.2">A6</text>
<text x="65.3" y="82.2">D7</text>
<text x="65.3" y="79.6">D6</text>
<text x="119.1" y="78.4">D1</text>
<text x="119.1" y="80.9">D2</text>
<text x="119.1" y="83.4">GND</text>
<text x="135.2" y="83.4">D3</text>
<text x="135.2" y="80.9">D4</text>
<text x="135.2" y="78.4">D5</text>
<text x="169.9" y="78.4">D1</text>
<text x="169.9" y="80.9">D2</text>
<text x="169.9" y="83.4">GND</text>
<text x="186" y="83.4">D3</text>
<text x="186" y="80.9">D4</text>
<text x="186" y="78.4">D5</text>
<text x="244.4" y="78.4">74HC08</text>
<text x="49.3" y="84.7">A7</text>
<text x="49.3" y="87.2">A8</text>
<text x="49.3" y="89.8">A9</text>
<text x="64.3" y="89.8">A13</text>
<text x="64.3" y="87.2">A14</text>
<text x="64.3" y="84.7">A15</text>
<text x="241" y="84.7">GND</text>
<text x="250.5" y="84.7">VCC</text>
<text x="260.4" y="88.5">0.1uF</text>
<text x="49.3" y="92.3">A10</text>
<text x="49.3" y="94.9">A11</text>
<text x="63.6" y="94.9">GND</text>
<text x="64.3" y="92.3">A12</text>
<text x="245.9" y="91.1">U1E</text>
<text x="260.6" y="96.1">C13</text>
<text x="103.5" y="113.3">65C22S</text>
<text x="104.7" y="111">VIA1</text>
<text x="45.6" y="119.9">ACIA1</text>
<text x="97.5" y="117.7">CA1</text>
<text x="112.3" y="117.7">VSS</text>
<text x="154.6" y="117.7">LEDDisplay1</text>
<text x="45" y="122.2">65C51N</text>
<text x="97.5" y="125.3">RS1</text>
<text x="97.5" y="122.8">RS0</text>
<text x="97.5" y="120.3">CA2</text>
<text x="112.4" y="120.3">PA0</text>
<text x="112.4" y="122.8">PA1</text>
<text x="112.4" y="125.3">PA2</text>
<text x="156.3" y="120.3">HD44780</text>
<text x="207.9" y="122.8">LB1</text>
<text x="215.4" y="122.8">UB1</text>
<text x="223" y="122.8">RB1</text>
<text x="230.6" y="122.8">DB1</text>
<text x="39.1" y="126.6">VSS</text>
<text x="39.1" y="129.2">CS0</text>
<text x="39.1" y="131.7">~{CS1}</text>
<text x="52.9" y="131.7">~{IRQ}</text>
<text x="53.1" y="126.6">R~{W}</text>
<text x="53.5" y="129.2">PHI2</text>
<text x="97.5" y="130.4">RS3</text>
<text x="97.5" y="127.9">RS2</text>
<text x="112.4" y="127.9">PA3</text>
<text x="112.4" y="130.4">PA4</text>
<text x="152.9" y="127.9">RS</text>
<text x="152.9" y="130.4">R/W</text>
<text x="160.7" y="129" transform="rotate(-90 160.7 129)">VDD</text>
<text x="163.2" y="127.8" transform="rotate(-90 163.2 127.8)">VO</text>
<text x="39.1" y="134.2">~{RES}</text>
<text x="39.1" y="136.8">RxC</text>
<text x="55.1" y="136.8">D6</text>
<text x="55.1" y="134.2">D7</text>
<text x="97.5" y="135.5">D0</text>
<text x="97.5" y="133">~{RES}</text>
<text x="112.4" y="133">PA5</text>
<text x="112.4" y="135.5">PA6</text>
<text x="152.9" y="133">E</text>
<text x="39.1" y="139.3">XTLI</text>
<text x="39.1" y="141.9">XTLO</text>
<text x="55.1" y="141.9">D4</text>
<text x="55.1" y="139.3">D5</text>
<text x="97.5" y="143.1">D3</text>
<text x="97.5" y="140.6">D2</text>
<text x="97.5" y="138">D1</text>
<text x="112.4" y="140.6">PB0</text>
<text x="112.4" y="143.1">PB1</text>
<text x="112.4" y="138">PA7</text>
<text x="152.9" y="140.6">DB0</text>
<text x="152.9" y="143.1">DB1</text>
<text x="206.4" y="143.6" transform="rotate(-90 206.4 143.6)">1K</text>
<text x="207.1" y="139.3">R4</text>
<text x="214" y="143.6" transform="rotate(-90 214 143.6)">1K</text>
<text x="214.8" y="139.3">R6</text>
<text x="221.6" y="143.6" transform="rotate(-90 221.6 143.6)">1K</text>
<text x="222.4" y="139.3">R7</text>
<text x="229.2" y="143.6" transform="rotate(-90 229.2 143.6)">1K</text>
<text x="230" y="139.3">R8</text>
<text x="39.1" y="149.5">TxD</text>
<text x="39.1" y="144.4">~{RTS}</text>
<text x="39.1" y="146.9">~{CTS}</text>
<text x="55.1" y="149.5">D1</text>
<text x="55.1" y="146.9">D2</text>
<text x="55.1" y="144.4">D3</text>
<text x="97.5" y="148.2">D5</text>
<text x="97.5" y="145.7">D4</text>
<text x="112.4" y="145.7">PB2</text>
<text x="112.4" y="148.2">PB3</text>
<text x="152.9" y="148.2">DB3</text>
<text x="152.9" y="145.7">DB2</text>
<text x="165.9" y="148.2">K</text>
<text x="174.1" y="144.4">10k</text>
<text x="39.1" y="152">~{DTR}</text>
<text x="39.1" y="154.6">RxD</text>
<text x="52.3" y="154.6">~{DSR}</text>
<text x="55.1" y="152">D0</text>
<text x="97.5" y="155.8">PHI2</text>
<text x="97.5" y="153.3">D7</text>
<text x="97.5" y="150.7">D6</text>
<text x="112.4" y="150.7">PB4</text>
<text x="112.4" y="153.3">PB5</text>
<text x="112.4" y="155.8">PB6</text>
<text x="152.9" y="150.7">DB4</text>
<text x="152.9" y="153.3">DB5</text>
<text x="152.9" y="155.8">DB6</text>
<text x="165.9" y="150.7">A</text>
<text x="39.1" y="157.1">RS0</text>
<text x="39.1" y="159.6">RS1</text>
<text x="53.7" y="159.6">VDD</text>
<text x="97.5" y="160.9">~{CS2}</text>
<text x="97.5" y="158.4">CS1</text>
<text x="112.3" y="160.9">CB1</text>
<text x="112.4" y="158.4">PB7</text>
<text x="152.9" y="158.4">DB7</text>
<text x="160.7" y="159.8" transform="rotate(-90 160.7 159.8)">VSS</text>
<text x="97.5" y="166">~{IRQ}</text>
<text x="97.5" y="163.4">R~{W}</text>
<text x="112.1" y="166">VDD</text>
<text x="112.3" y="163.4">CB2</text>
<text x="53.5" y="168.5">C9</text>
<text x="113.3" y="169.8">C10</text>
<text x="52.5" y="176.1">0.1uF</text>
<text x="112.2" y="177.4">0.1uF</text>
</g>
<g font-size="1.7" fill="#840000">
<text x="22.3" y="21.9" transform="rotate(-90 22.3 21.9)">+5V</text>
<text x="228.2" y="27.6">+5V</text>
<text x="176.7" y="35.2">ROM~{CS}</text>
<text x="226.2" y="32.7">V2~{IRQ}</text>
<text x="109.4" y="39">GND</text>
<text x="137.5" y="36.5">RAM~{CS}</text>
<text x="162.8" y="40.3">GND</text>
<text x="216.6" y="37.2" transform="rotate(-90 216.6 37.2)">+5V</text>
<text x="227.5" y="41.6">V1~{IRQ}</text>
<text x="272.1" y="36.5">~{IRQ}</text>
<text x="142.9" y="47.3" transform="rotate(-90 142.9 47.3)">+5V</text>
<text x="228.3" y="46.7">A~{IRQ}</text>
<text x="89.6" y="51.1" transform="rotate(-90 89.6 51.1)">+5V</text>
<text x="142.2" y="53">R~{W}</text>
<text x="252.9" y="53">GND</text>
<text x="252.9" y="58.1">GND</text>
<text x="22.5" y="63.2">+5V</text>
<text x="87.9" y="61.9">R~{W}</text>
<text x="238.2" y="62.9" transform="rotate(-90 238.2 62.9)">+5V</text>
<text x="21.8" y="70.8">GND</text>
<text x="109.4" y="86">GND</text>
<text x="161.5" y="86">GND</text>
<text x="228.8" y="84.8">GND</text>
<text x="262.8" y="84.8">+5V</text>
<text x="267.9" y="92.4">GND</text>
<text x="68.8" y="100">GND</text>
<text x="120.1" y="113.4" transform="rotate(-90 120.1 113.4)">GND</text>
<text x="217.9" y="115.9" transform="rotate(-90 217.9 115.9)">+5V</text>
<text x="24.8" y="122" transform="rotate(-90 24.8 122)">GND</text>
<text x="145.7" y="122.9">+5V</text>
<text x="63.4" y="126.7">R~{W}</text>
<text x="24.7" y="147">CTS</text>
<text x="24.7" y="149.5">TXD</text>
<text x="24.7" y="144.4">RTS</text>
<text x="24.5" y="154.6">RXD</text>
<text x="68.5" y="159.7">+5V</text>
<text x="179.8" y="156.3" transform="rotate(-90 179.8 156.3)">GND</text>
<text x="217.9" y="156.3" transform="rotate(-90 217.9 156.3)">GND</text>
<text x="88.7" y="163.5">R~{W}</text>
<text x="126.9" y="166">+5V</text>
<text x="173.9" y="163.5">+5V</text>
<text x="45.9" y="172.4">GND</text>
<text x="64.2" y="170.2" transform="rotate(-90 64.2 170.2)">GND</text>
<text x="105.6" y="173.7">GND</text>
<text x="160.7" y="170.2" transform="rotate(-90 160.7 170.2)">GND</text>
<text x="112.8" y="183.8">IO~{CS}</text>
</g>
<g font-size="1.7">
<text x="111.8" y="52.1">a12</text>
<text x="111.8" y="49.5">a14</text>
<text x="162.6" y="52.1">a12</text>
<text x="162.6" y="49.5">a14</text>
<text x="111.8" y="54.6">a7</text>
<text x="111.8" y="59.7">a5</text>
<text x="111.8" y="57.2">a6</text>
<text x="144.8" y="59.7">a9</text>
<text x="144.8" y="57.2">a8</text>
<text x="144.8" y="54.6">a13</text>
<text x="162.6" y="59.7">a5</text>
<text x="162.6" y="57.2">a6</text>
<text x="162.6" y="54.6">a7</text>
<text x="199.4" y="57.2">a8</text>
<text x="199.4" y="54.6">a13</text>
<text x="199.4" y="59.7">a9</text>
<text x="72.4" y="63.5">d0</text>
<text x="111.8" y="64.8">a3</text>
<text x="111.8" y="62.2">a4</text>
<text x="144.8" y="62.2">a11</text>
<text x="162.6" y="64.8">a3</text>
<text x="162.6" y="62.2">a4</text>
<text x="199.4" y="62.2">a11</text>
<text x="41.9" y="71.1">a2</text>
<text x="41.9" y="66">a0</text>
<text x="41.9" y="68.6">a1</text>
<text x="72.4" y="68.6">d2</text>
<text x="72.4" y="71.1">d3</text>
<text x="72.4" y="66">d1</text>
<text x="111.8" y="67.3">a2</text>
<text x="111.8" y="69.9">a1</text>
<text x="144.8" y="67.3">a10</text>
<text x="162.6" y="69.9">a1</text>
<text x="162.6" y="67.3">a2</text>
<text x="199.4" y="67.3">a10</text>
<text x="41.9" y="73.7">a3</text>
<text x="41.9" y="76.2">a4</text>
<text x="72.4" y="73.7">d4</text>
<text x="72.4" y="76.2">d5</text>
<text x="111.8" y="72.4">a0</text>
<text x="111.8" y="77.5">d1</text>
<text x="111.8" y="74.9">d0</text>
<text x="143.5" y="74.9">d6</text>
<text x="143.5" y="77.5">d5</text>
<text x="143.5" y="72.4">d7</text>
<text x="160" y="74.9">d0</text>
<text x="160" y="77.5">d1</text>
<text x="162.6" y="72.4">a0</text>
<text x="193" y="74.9">d6</text>
<text x="193" y="77.5">d5</text>
<text x="193" y="72.4">d7</text>
<text x="41.9" y="83.8">a7</text>
<text x="41.9" y="81.3">a6</text>
<text x="41.9" y="78.7">a5</text>
<text x="72.2" y="83.8">a15</text>
<text x="72.4" y="81.3">d7</text>
<text x="72.4" y="78.7">d6</text>
<text x="111.8" y="80">d2</text>
<text x="143.5" y="80">d4</text>
<text x="143.5" y="82.6">d3</text>
<text x="160" y="80">d2</text>
<text x="193" y="80">d4</text>
<text x="193" y="82.6">d3</text>
<text x="41.9" y="86.4">a8</text>
<text x="41.9" y="88.9">a9</text>
<text x="72.2" y="88.9">a13</text>
<text x="72.2" y="86.4">a14</text>
<text x="41.9" y="94">a11</text>
<text x="41.9" y="91.4">a10</text>
<text x="72.2" y="91.4">a12</text>
<text x="90.8" y="121.9">a0</text>
<text x="90.8" y="124.5">a1</text>
<text x="25.4" y="128.3">a4</text>
<text x="90.8" y="129.5">a3</text>
<text x="90.8" y="127">a2</text>
<text x="63.5" y="135.9">d6</text>
<text x="63.5" y="133.4">d7</text>
<text x="90.2" y="137.2">d1</text>
<text x="90.2" y="134.6">d0</text>
<text x="63.5" y="141">d4</text>
<text x="63.5" y="143.5">d3</text>
<text x="63.5" y="138.4">d5</text>
<text x="90.2" y="142.2">d3</text>
<text x="90.2" y="139.7">d2</text>
<text x="127" y="142.2">pb1</text>
<text x="127" y="139.7">pb0</text>
<text x="143.5" y="139.7">pb0</text>
<text x="143.5" y="142.2">pb1</text>
<text x="63.5" y="146.1">d2</text>
<text x="63.5" y="148.6">d1</text>
<text x="90.2" y="144.8">d4</text>
<text x="90.2" y="149.9">d6</text>
<text x="90.2" y="147.3">d5</text>
<text x="127" y="144.8">pb2</text>
<text x="127" y="147.3">pb3</text>
<text x="127" y="149.9">pb4</text>
<text x="143.5" y="149.9">pb4</text>
<text x="143.5" y="144.8">pb2</text>
<text x="143.5" y="147.3">pb3</text>
<text x="63.5" y="151.1">d0</text>
<text x="90.2" y="152.4">d7</text>
<text x="127" y="154.9">pb6</text>
<text x="127" y="152.4">pb5</text>
<text x="143.5" y="154.9">pb6</text>
<text x="143.5" y="152.4">pb5</text>
<text x="31.7" y="156.2">a0</text>
<text x="31.7" y="158.8">a1</text>
<text x="90.2" y="157.5">a5</text>
<text x="127" y="157.5">pb7</text>
<text x="143.5" y="157.5">pb7</text>
</g>
<text font-size="1.7" fill="#008484" x="256.1" y="144">JJ65c02_support</text>
<text font-size="1.7" fill="#848400" x="256.9" y="164.9">File: JJ65c02_support.kicad_sch</text>
<g font-size="1.5" fill="#840000">
<text x="30.6" y="54.2">~{IRQ}</text>
<text x="74.8" y="54.2">CLK</text>
<text x="64.6" y="129.1">CLK</text>
<text x="70.1" y="131.7">A~{IRQ}</text>
<text x="25.8" y="139.3">ACIA-CLK</text>
<text x="80.9" y="155.8">CLK</text>
<text x="80.3" y="166">V1~{IRQ}</text>
</g>
<g font-size="1.2" fill="#000084">
<text x="154.9" y="49">a[0..15]</text>
<text x="104.1" y="54.1">a[0..15]</text>
<text x="206.6" y="57.9">a[0..15]</text>
<text x="78.4" y="71.9">d[0..7]</text>
<text x="104.7" y="80.8">d[0..7]</text>
<text x="199" y="80.8">d[0..7]</text>
<text x="154.6" y="85.8">d[0..7]</text>
<text x="34.2" y="99.8">a[0..15]</text>
<text x="78.7" y="123.9">a[0..15]</text>
<text x="16.4" y="130.3">a[0..15]</text>
<text x="70.7" y="144.3">d[0..7]</text>
<text x="83.1" y="144.3">d[0..7]</text>
<text x="22.8" y="159.5">a[0..15]</text>
<text x="76.1" y="163.3">a[0..15]</text>
<text x="136.8" y="163.3">pb[0..7]</text>
</g>
</svg>
